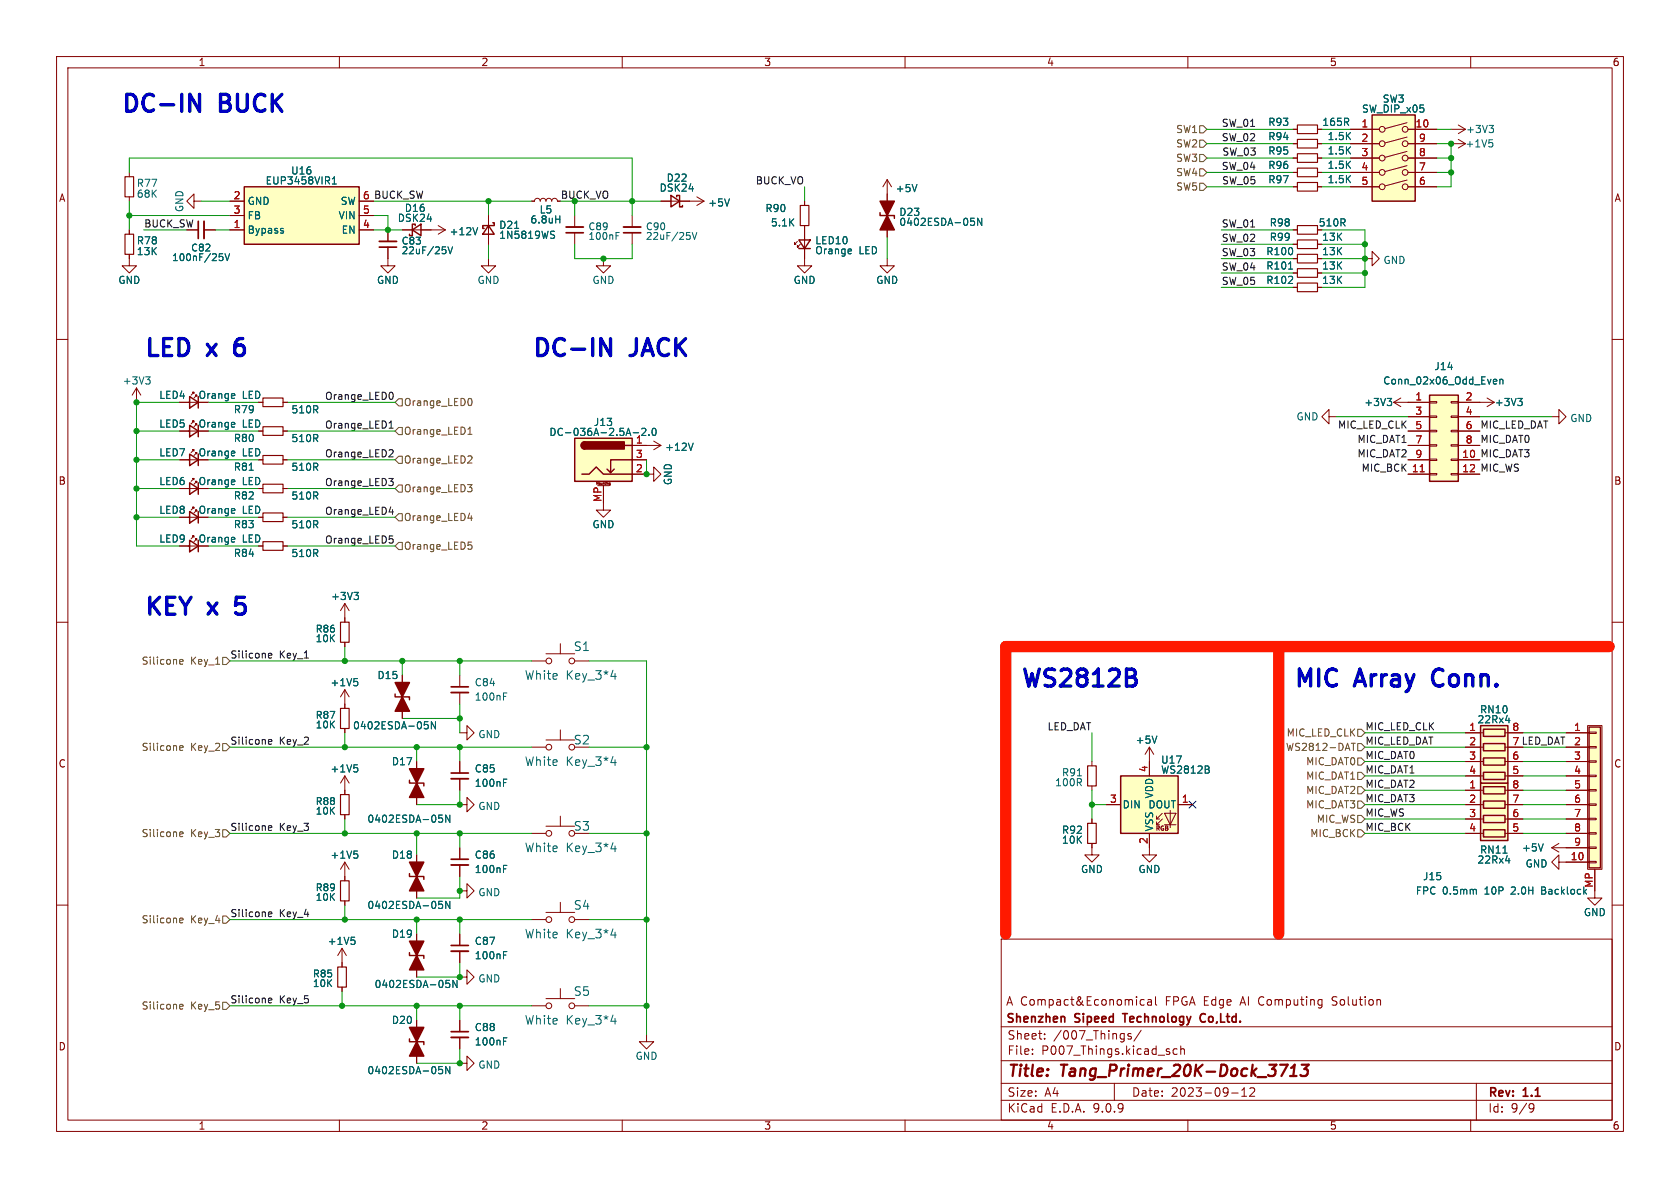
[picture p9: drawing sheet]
<svg xmlns="http://www.w3.org/2000/svg" width="297mm" height="210mm" viewBox="0 0 297 210" stroke-linecap="round" stroke-linejoin="round" font-family="sans-serif">
<g fill="none" stroke="#840000" stroke-width=".18">
<path d="M10 10h277v190h-277zM12 12h273v186h-273zM60 10v2M110 10v2M160 10v2M210 10v2M260 10v2M111.8 38.1v2M116.8 35.6h7.7M123.2 34.8l1.3 .8M124.5 35.6l-1.3 .7M142.2 35.6v.7"/>
<path d="M142.2 39.9v.7M228.6 30.5h.8M228.6 25.4h.8M228.6 33h.8M228.6 27.9h.8M228.6 22.9h.8M232.9 30.5h.8M232.9 25.4h.8M232.9 33h.8M232.9 27.9h.8M232.9 22.9h.8M22.9 40.6v.8"/>
<path d="M22.9 45v.7M33 40.6h2.1M36.1 40.6h2M111.8 41.1v2.1M142.2 45.7v1.3h1.3l-1.3 1.3-1.2-1.3h1.2M10 60h2M31.7 76.2h3.4M31.7 71.1h3.4M34.3 74.7v-.3h-.3h.3l-.5 .5M34.3 69.6v-.3h-.3h.3l-.5 .6M34.3 79.8v-.3h-.3h.3l-.5 .5M34.8 75.2v-.3h-.3h.3l-.5 .5"/>
<path d="M34.8 70.1v-.2h-.3h.3l-.5 .5M50 76.2h.8M50 71.1h.8M114.3 78.7h2.5M115.6 78l1.2 .7M116.8 78.7l-1.2 .8M285 60h2M31.7 96.5h3.4M31.7 91.4h3.4M31.7 86.4h3.4M31.7 81.3h3.4M34.3 89.9v-.2h-.3h.3l-.5 .5"/>
<path d="M34.3 84.8v-.2h-.3h.3l-.5 .5M34.3 95v-.3h-.3h.3l-.5 .6M34.8 90.4v-.2h-.3h.3l-.5 .5M34.8 85.3v-.2h-.3h.3l-.5 .5M34.8 80.3v-.3h-.3h.3l-.5 .5M34.8 95.5v-.2h-.3h.3l-.5 .5M50 96.5h.8M50 91.4h.8M50 86.4h.8M50 81.3h.8M114.3 83.8h1.3v-1.2l1.2 1.2-1.2 1.3v-1.3M10 110h2"/>
<path d="M285 110h2M61 152.4l-.8 1.3M61 152.4l.7 1.3M61 152.4v3.3M61 159.3v.7M73.7 151.1v7.7M81.3 157.5h1.2v-1.3l1.3 1.3-1.3 1.3v-1.3M81.3 149.9v2M81.3 152.9v2M94 147.3h2.5M96.5 146.1h5.1M99.1 144.3v1.8"/>
<path d="M99.1 159.5v1.8M275.6 152.4v-1.3l-1.3 1.3 1.3 1.3v-1.3h1.3M10 160h2M60.5 167.6l-.8 1.3M60.5 167.6l.7 1.3M60.5 167.6v3.3M60.5 174.5v.8M73.7 165.1v7.6M81.3 172.7h1.2v-1.2l1.3 1.2-1.3 1.3v-1.3M94 162.6h2.5M94 177.8h2.5M96.5 161.3h5.1"/>
<path d="M96.5 176.5h5.1M99.1 174.8v1.7M101.6 162.6h2.5M101.6 177.8h2.5M177 166h108v32h-108zM202.3 176.8l-.4-.1-.3 .3v.4l.1 .2h.6M202.9 176.8h.6l.1 .9M203.6 177.1h-.5a.29 .29 0 0 0-.3 .3 .29 .29 0 0 0 .3 .3l.5-.1M204.3 176.2v1.3l.2 .2M233.6 176.7l.1 .1M233.7 176.7v1.2l-.1 .2M233.7 177.6l-.1 .1"/>
<path d="M285 160h2M60 198v2M73.7 180.3v7.7M81.3 188h1.2v-1.3l1.3 1.3-1.3 1.2v-1.2M81.3 180.3v2.1M81.3 183.4v2M110 198v2M114.3 182.9v1.3h1.3l-1.3 1.2-1.3-1.2h1.3M160 198v2M177 194.5h108M177 191.5h108M177 187.5h108"/>
<path d="M177 181.5h108M182.5 186.3v.1M182.5 185.5v.1M184.7 183.6v.1M184.7 182.8v.1M197 191.5v3M200 182.8l-.4-.1-.2 .2 .1 .2 .5 .2v.3h-.6M201.7 182.1l-1.2 2M208.1 185.5l-.4-.1-.3 .3v.4l.1 .2h.6M208.7 185.5l.3-.1 .3 .1 .1 .9M208.7 184.9v1.5M210 198v2"/>
<path d="M217.7 193.2h1.2M219.5 193.8h.9M219.5 192.7l.5-.4v1.5M221.7 192.4v.5l-.8 .9h.9M260 198v2M261 191.5v6.5M270.6 195.1l.5 .1a.99 .99 0 0 1-.4 1.4h-.2M271.2 195.7l-.3 .3h-.3"/>
<circle cx="97" cy="147.3" r=".51"/>
<circle cx="101.1" cy="147.3" r=".51"/>
<circle cx="97" cy="162.6" r=".51"/>
<circle cx="97" cy="177.8" r=".51"/>
<circle cx="101.1" cy="162.6" r=".51"/>
<circle cx="101.1" cy="177.8" r=".51"/>
</g>
<path d="M228.1 190.2h1.1M228.2 188.8l.7-.6-.3 2M230.1 188.2h1.3l-.8 .8h.3l.2 .2 .1 .6-.2 .2-.3 .2h-.5l-.3-.2" fill="none" stroke="#840000" stroke-width=".4"/>
<path d="M35.1 39.1v3.1M110.2 41.1h3.1M79.8 151.9h3M188.2 179.8v.9M198.4 179.2h.9M213 179.3a.74 .74 0 0 0-.9 .5 .74 .74 0 0 0 .6 .9l.3-.1M79.8 182.4h3" fill="none" stroke="#840000" stroke-width=".3"/>
<g fill="none" stroke="#006464" stroke-width=".18">
<path d="M129 35.2l-.5 1.2M38.8 44.9h.6M38.9 45.3h.3l.2 .3-.1 .4-.4 .1M39.8 44.9l.4 1.2 .4-1.2M122 41.7v.5M122.4 41.1l.4 1.2 .4-1.2M41.3 69.6l.2 .3-.6 .1M41.3 74.7l.2 .3-.6 .1M41.3 79.7l.2 .3-.6 .2M41.5 75.4l-.2 .1M41.5 70.4h-.2M122.5 78.3l-.4 1.3"/>
<path d="M41.3 89.9l.2 .3-.6 .1M41.3 84.8l.2 .3-.6 .1M41.3 95l.2 .3-.6 .1M41.5 90.7h-.2M41.5 85.6l-.2 .1M41.5 80.5l-.2 .1M41.5 95.8h-.2M44.1 83.1h.7M62.6 150.4h.6M63 150.9l.3 .3v.3l-.3 .2M77.6 159.3h.6M77.7 159.8h.3l.3 .3-.1 .4-.5 .1"/>
<path d="M79.5 159.3v1.3l-.7-1.3v1.3M89 153.6h.4M89 153h.6M108 150h.9M108.7 149.5v1.1M62.1 165.7h.6M62.5 166.2l.3 .2v.3l-.3 .2M78.9 173.3h.6M79 173.8h.3l.2 .2v.4l-.5 .2M80.8 173.3v1.3l-.7-1.3v1.3M108 165.3h.9M108.7 164.8v1"/>
<path d="M77.6 188.5h.6M77.7 189h.3l.3 .3-.1 .4-.5 .1M79.5 188.5v1.3l-.7-1.3v1.3M89 184.1h.4M89 183.5h.6M108 180.5h.9M108.7 180v1"/>
</g>
<g fill="#840000" stroke="#840000" stroke-width=".25">
<path d="M73.7 168.9l1.2 2.6h-2.5z"/>
<path d="M72.4 166.4h2.5l-1.2 2.5z"/>
<path d="M73.7 184.2l1.2 2.5h-2.5z"/>
<path d="M72.4 181.6h2.5l-1.2 2.6z"/>
<path d="M73.7 154.9l1.2 2.6h-2.5z"/>
<path d="M72.4 152.4h2.5l-1.2 2.5z"/>
</g>
<g fill="none" stroke="#840000" stroke-width=".25">
<path d="M118.6 34.5l1.5 1.1-1.5 1zM119.6 34.8v-.3h.5v2.1h.5v-.3M33.5 75.2l1.6 1-1.6 1zM33.5 70.1l1.6 1-1.6 1zM35.1 70.1v2M35.1 75.2v2M33.5 90.4l1.6 1-1.6 1.1zM33.5 85.3l1.6 1.1-1.6 1zM33.5 80.3l1.6 1-1.6 1zM33.5 95.5l1.6 1-1.6 1zM35.1 80.3v2M35.1 85.3v2.1"/>
<path d="M35.1 90.4v2.1M35.1 95.5v2M72.4 154.4v.5h2.5v.5M72.4 168.4v.5h2.5v.5M72.4 183.6v.6h2.5v.5"/>
</g>
<path d="M36.1 39.1v3.1M110.2 40.1h3.1M79.8 152.9h3M79.8 183.4h3" fill="none" stroke="#840000" stroke-width=".33"/>
<g fill="none" stroke="#840000" stroke-width=".2">
<path d="M141.5 36.3h1.5v3.6h-1.5zM229.4 29.7h3.5v1.5h-3.5zM229.4 24.6h3.5v1.6h-3.5zM229.4 32.3h3.5v1.5h-3.5zM229.4 27.2h3.5v1.5h-3.5zM229.4 22.1h3.5v1.5h-3.5zM22.1 41.4h1.5v3.6h-1.5zM46.5 70.4h3.5v1.5h-3.5zM46.5 75.4h3.5v1.6h-3.5zM46.5 95.8h3.5v1.5h-3.5zM46.5 80.5h3.5v1.5h-3.5zM46.5 90.7h3.5v1.5h-3.5z"/>
<path d="M46.5 85.6h3.5v1.5h-3.5zM60.2 155.7h1.5v3.6h-1.5zM59.7 170.9h1.5v3.6h-1.5z"/>
</g>
<path d="M261.7 138.4h4.9v10.2h-4.9z" fill="#ffffc2"/>
<path d="M261.7 138.4h4.9v10.2h-4.9zM262.3 139.1h3.8v1.2h-3.8zM262.3 141.6h3.8v1.3h-3.8zM262.3 144.1h3.8v1.3h-3.8zM262.3 146.7h3.8v1.3h-3.8z" fill="none" stroke="#840000" stroke-width=".25"/>
<path d="M259.1 139.7h3.2M266.1 139.7h3.1M259.1 142.2h3.2M259.1 144.8h3.2M259.1 147.3h3.2M266.1 142.2h3.1M266.1 144.8h3.1M266.1 147.3h3.1M281.9 157.5v1.3h1.3l-1.3 1.2-1.2-1.2h1.2" fill="none" stroke="#840000" stroke-width=".18"/>
<path d="M265.7 150.8h.7M266.2 152.2h.7" fill="none" stroke="#006464" stroke-width=".18"/>
<path d="M280.9 128.5h2.1v24.9h-2.1z" fill="#ffffc2"/>
<g fill="none" stroke="#840000" stroke-width=".18">
<path d="M276.9 129.5h4M276.9 132.1h4M276.9 134.6h4M276.9 137.2h4M276.9 139.7h4M280.7 128.3h2.5v25.4h-2.5zM280.9 129.4h1.3v.3h-1.3zM280.9 132h1.3v.2h-1.3zM280.9 134.5h1.3v.2h-1.3zM280.9 137h1.3v.3h-1.3zM280.9 139.6h1.3v.2h-1.3zM276.9 142.2h4"/>
<path d="M276.9 144.8h4M276.9 147.3h4M276.9 149.9h4M276.9 152.4h4M280.9 142.1h1.3v.3h-1.3zM280.9 144.7h1.3v.2h-1.3zM280.9 147.2h1.3v.2h-1.3zM280.9 149.7h1.3v.3h-1.3zM280.9 152.3h1.3v.2h-1.3zM281.9 153.7v3.8"/>
</g>
<path d="M280.9 128.5h2.1v24.9h-2.1z" fill="none" stroke="#840000" stroke-width=".25"/>
<path d="M260.8 157.2l.2 .2v.7" fill="none" stroke="#006464" stroke-width=".18"/>
<path d="M242.6 20.3h7.6v15.3h-7.6z" fill="#ffffc2"/>
<g fill="none" stroke="#840000" stroke-width=".18">
<path d="M238.8 22.9h5M238.8 25.4h5M238.8 27.9h5M238.8 30.5h5M238.8 33h5M248.7 21.7l-3.8 1M248.7 24.2l-3.8 1.1M248.7 26.8l-3.8 1M248.7 29.3l-3.8 1M248.7 31.8l-3.8 1.1M248.9 22.9h5.1M248.9 25.4h5.1"/>
<path d="M248.9 27.9h5.1M248.9 30.5h5.1M248.9 33h5.1M274.3 149.9l1.3 .7M274.3 149.9h2.6M275.6 149.1l-1.3 .8"/>
<circle cx="244.3" cy="30.5" r=".51"/>
<circle cx="244.3" cy="33" r=".51"/>
<circle cx="244.3" cy="22.9" r=".51"/>
<circle cx="244.3" cy="25.4" r=".51"/>
<circle cx="244.3" cy="27.9" r=".51"/>
<circle cx="248.4" cy="25.4" r=".51"/>
<circle cx="248.4" cy="33" r=".51"/>
<circle cx="248.4" cy="30.5" r=".51"/>
<circle cx="248.4" cy="22.9" r=".51"/>
<circle cx="248.4" cy="27.9" r=".51"/>
</g>
<path d="M242.6 20.3h7.6v15.3h-7.6z" fill="none" stroke="#840000" stroke-width=".25"/>
<path d="M272.8 149.2l-.4 1.2" fill="none" stroke="#006464" stroke-width=".18"/>
<path d="M261.7 128.3h4.9v10.1h-4.9z" fill="#ffffc2"/>
<path d="M261.7 128.3h4.9v10.1h-4.9zM262.3 128.9h3.8v1.3h-3.8zM262.3 131.4h3.8v1.3h-3.8zM262.3 134h3.8v1.3h-3.8zM262.3 136.5h3.8v1.3h-3.8z" fill="none" stroke="#840000" stroke-width=".25"/>
<path d="M259.1 129.5h3.2M259.1 132.1h3.2M259.1 134.6h3.2M259.1 137.2h3.2M266.1 129.5h3.1M266.1 132.1h3.1M266.1 134.6h3.1M266.1 137.2h3.1" fill="none" stroke="#840000" stroke-width=".18"/>
<path d="M266.2 127.4h.7" fill="none" stroke="#006464" stroke-width=".18"/>
<path d="M198.1 137.2h10.2v10.1h-10.2z" fill="#ffffc2"/>
<path d="M155.6 37.6v.5h2.5v.5M141.2 42.4h2.1l-1.1 1.5zM141.2 43.9h2.1M198.1 137.2h10.2v10.1h-10.2z" fill="none" stroke="#840000" stroke-width=".25"/>
<g fill="none" stroke="#840000" stroke-width=".18">
<path d="M156.8 31.8v10.1M156.8 31.8l-.7 1.2M156.8 31.8l.8 1.2M141 42.7l-.5 .5v-.3v.3h.2M141.5 43.2l-.5 .5v-.3v.3h.2M142.2 40.6v5.1M156.8 45.7v1.3h1.3l-1.3 1.3-1.2-1.3h1.2M228.6 50.8h.8M232.9 50.8h.8M246.4 71.1l1.2 .8M246.4 71.1h2.5M247.6 70.4l-1.2 .7"/>
<path d="M261.6 71.1h2.6M262.9 70.4l1.3 .7M264.2 71.1l-1.3 .8M274.3 73.7h1.3v-1.3l1.3 1.3-1.3 1.2v-1.2M193 134.6v.8M193 138.9v.8M203.2 132.1v5.1M203.2 132.1l-.8 1.3M203.2 132.1l.8 1.3M193 149.1v2h1.3l-1.3 1.3-1.2-1.3h1.2M193 144.8v.7M195.6 142.2h2.5"/>
<path d="M203.2 147.3v3.8h1.3l-1.3 1.3-1.3-1.3h1.3M204.5 144.8h.5M204.5 145.8h.5M205.5 143.8l-1 1v-.5M205.5 144.8l-1 1v-.5M205.9 143.8h2l-1 2zM205.9 145.8h2M206.9 143.3v3M208.3 142.2h2.5"/>
</g>
<g fill="none" stroke="#006464" stroke-width=".18">
<path d="M162.1 32.6l-.4 1.3M171.6 38.6h.6M171.7 39.1h.4l.2 .2-.1 .4-.5 .1M173.6 38.6v1.2l-.8-1.2v1.2M150.4 44l.1 .3-.6 .1M150.5 44.8l-.1 .1M245.2 70.4h.8l-.4 .5M245.8 70.9l.2 .3v.3l-.2 .2M268.3 70.4h.8l-.4 .5M268.9 70.9l.2 .3v.3l-.2 .2M190.5 137.1h.7M204.5 130.1l-.4 1.3"/>
<path d="M213.7 136.1l.1 .1-.1 .4M213.7 135.5v.4"/>
</g>
<path d="M229.4 50h3.5v1.6h-3.5zM192.3 135.4h1.5v3.5h-1.5zM192.3 145.5h1.5v3.6h-1.5z" fill="none" stroke="#840000" stroke-width=".2"/>
<g fill="#840000" stroke="#840000" stroke-width=".25">
<path d="M156.8 38.1l1.3 2.5h-2.5z"/>
<path d="M155.6 35.6h2.5l-1.3 2.5z"/>
</g>
<path d="M252.7 69.9h5.1v15.2h-5.1z" fill="#ffffc2"/>
<path d="M252.7 69.9h5.1v15.2h-5.1zM72.4 137.9v.5h2.5v.5" fill="none" stroke="#840000" stroke-width=".25"/>
<g fill="none" stroke="#840000" stroke-width=".18">
<path d="M256.5 25.4h2.6M256.5 22.9h2.6M257.8 24.6l1.3 .8M257.8 22.1l1.3 .8M259.1 25.4l-1.3 .8M259.1 22.9l-1.3 .7M68.6 40.6v2.1M68.6 43.7v2M106.7 45.7v1.3h1.2l-1.2 1.3-1.3-1.3h1.3M228.6 43.2h.8M228.6 48.3h.8M228.6 40.6h.8"/>
<path d="M228.6 45.7h.8M232.9 43.2h.8M232.9 48.3h.8M232.9 45.7h.8M241.3 45.7h1.3v-1.2l1.2 1.2-1.2 1.3v-1.3M24.1 68.6l-.7 1.3M24.1 68.6l.8 1.3M24.1 68.6v2.5M234.9 73.7v-1.3l-1.2 1.3 1.2 1.2v-1.2h1.3M248.9 71.1h3.8M248.9 73.7h3.8M248.9 76.2h3.8"/>
<path d="M248.9 78.7h3.8M252.7 71h1.3v.2h-1.3zM252.7 73.5h1.3v.3h-1.3zM252.7 76.1h1.3v.2h-1.3zM252.7 78.6h1.3v.3h-1.3zM256.5 71h1.3v.2h-1.3zM256.5 73.5h1.3v.3h-1.3zM256.5 76.1h1.3v.2h-1.3zM256.5 78.6h1.3v.3h-1.3zM257.8 71.1h3.8M257.8 73.7h3.8M257.8 76.2h3.8"/>
<path d="M257.8 78.7h3.8M106.7 88.9v1.3h1.2l-1.2 1.2-1.3-1.2h1.3M248.9 81.3h3.8M248.9 83.8h3.8M252.7 81.2h1.3v.2h-1.3zM252.7 83.7h1.3v.2h-1.3zM256.5 81.2h1.3v.2h-1.3zM256.5 83.7h1.3v.2h-1.3zM257.8 81.3h3.8M257.8 83.8h3.8M61 137.2l-.8 1.2M61 137.2l.7 1.2"/>
<path d="M61 137.2v2.5M73.7 134.6v7.6M81.3 165.1v2M81.3 168.1v2.1"/>
</g>
<path d="M251.1 83.4h.7" fill="none" stroke="#a90000" stroke-width=".18"/>
<g fill="none" stroke="#006464" stroke-width=".18">
<path d="M263.2 22.2h.8l-.4 .5M263.3 24.7h.6M263.7 25.2l.2 .2v.3l-.2 .3M263.8 22.7l.2 .2v.3l-.2 .2M78.8 44.2v.5M79.2 43.6l.4 1.3 .4-1.3M227.8 47.6h.7M25.8 66.6h.7l-.4 .5M26.3 67.1l.2 .2v.3l-.2 .3M264.2 67l.4 .1v.2l-.6 .2M264.6 67.8l-.4 .1M265.2 67.2l.1-.2 .3 .1 .1 .8"/>
<path d="M265.2 67v.9M62.6 135.2h.6M63 135.7l.3 .2v.3l-.3 .3M77.6 144.1h.6M77.7 144.6h.3l.3 .2-.1 .4-.5 .2M79.5 144.1v1.3l-.7-1.3v1.3M89 168.8h.4M89 168.2h.6"/>
</g>
<path d="M67.1 43.7h3M79.8 167.1h3" fill="none" stroke="#840000" stroke-width=".3"/>
<path d="M67.1 42.7h3M79.8 168.1h3" fill="none" stroke="#840000" stroke-width=".33"/>
<path d="M229.4 39.9h3.5v1.5h-3.5zM229.4 42.4h3.5v1.5h-3.5zM229.4 47.5h3.5v1.5h-3.5zM229.4 45h3.5v1.5h-3.5z" fill="none" stroke="#840000" stroke-width=".2"/>
<g fill="#840000" stroke="#840000" stroke-width=".25">
<path d="M73.7 138.4l1.2 2.6h-2.5z"/>
<path d="M72.4 135.9h2.5l-1.2 2.5z"/>
</g>
<path d="M101.6 77.5h10.2v7.6h-10.2z" fill="#ffffc2"/>
<path d="M73.4 39.9v-.3h-.5v2.1h-.5v-.3M86.4 39.9l1 1.5h-2.1zM87.1 39.4h.3v.5h-2.1v.5h.3M72.9 40.6l1.5-1v2.1zM101.6 77.5h10.2v7.6h-10.2zM103.4 78.1a.64 .64 0 0 0-.7 .6 .64 .64 0 0 0 .7 .7M110.5 78.7h1.3M102.9 83.8h1.2l1.3-1.2 1.3 1.2h5.1M108.6 82.9l-.7 .7M111.8 81.3h-3.9v2.3l-.6-.7" fill="none" stroke="#840000" stroke-width=".25"/>
<g fill="#840000" stroke="#840000" stroke-width=".25">
<path d="M102.9 78.3l.5-.2v1.3a.63 .63 0 0 1-.6-.4 .63 .63 0 0 1 .1-.7z"/>
<path d="M103.4 78.1h7v1.3h-7z"/>
</g>
<g fill="none" stroke="#840000" stroke-width=".18">
<path d="M86.4 38.1v5.1M94 35.6h.5l.1-.4 .4-.1 .4 .1 .1 .4 .2-.4 .3-.1 .4 .1 .1 .4 .2-.4 .3-.1 .4 .1 .1 .4 .2-.4 .3-.1 .4 .1 .2 .4h.5M68.6 45.7v1.3h1.2l-1.2 1.3-1.3-1.3h1.3M71.1 40.6h5.1M86.4 45.7v1.3h1.2l-1.2 1.3-1.3-1.3h1.3M111.8 78.7h2.5M105.5 85.6v-.3l.1 .2 .1-.2v.3M105.7 85.9h2M106.7 85.9v3M107 85.3v.3M107.2 85.3h.1M107.7 85.6v-.2h.2v.3"/>
<path d="M107.7 85.7h.1M107.7 85.6h.1M107.7 85.6h.2M107.9 85.7h-.1M111.8 81.3h2.5M111.8 83.8h2.5M61 106.7l-.8 1.3M61 106.7l.7 1.3M61 106.7v2.5M61 139.7v.8M81.3 134.6v2.1M81.3 137.7v2"/>
<path d="M61 144v.8"/>
</g>
<g fill="none" stroke="#006464" stroke-width=".18">
<path d="M98.2 38.8h.8M99 38.1v1.3M91 40.4h.7M97.6 41.5l.3 .1 .1 .3-.2 .2h-.3M97.6 40.9h.4M111.9 76.5h1M113.5 75.8l.4-.1 .3 .4-.8 .9h.8M114.7 76.9v.1M115.4 75.8l.2-.1a.68 .68 0 0 1 .4 .6 .68 .68 0 0 1-.4 .7l-.2-.1-.1-.4zM62.6 104.7h.8l-.5 .5M63.1 105.2l.3 .2v.3l-.3 .3M89 138.3h.4"/>
<path d="M89 137.7h.6"/>
</g>
<path d="M60.2 140.5h1.5v3.5h-1.5z" fill="none" stroke="#840000" stroke-width=".2"/>
<path d="M79.8 136.7h3" fill="none" stroke="#840000" stroke-width=".3"/>
<path d="M79.8 137.7h3" fill="none" stroke="#840000" stroke-width=".33"/>
<path d="M43.2 33h20.3v10.2h-20.3z" fill="#ffffc2"/>
<path d="M43.2 33h20.3v10.2h-20.3zM69.8 122.7v.5h2.6v.5" fill="none" stroke="#840000" stroke-width=".25"/>
<g fill="none" stroke="#840000" stroke-width=".18">
<path d="M22.9 30.5v.7M22.9 34.8v.8M34.3 35.6v-1.3l-1.3 1.3 1.3 1.2v-1.2h1.3M40.6 35.6h2.6M40.6 38.1h2.6M63.5 35.6h2.5M63.5 38.1h2.5M77.5 39.9l1.2 .7M86.4 38.1v1.8M94 35.6h.5M98.6 35.6h.5M101.6 38.1v2"/>
<path d="M116.8 35.6h1.8M120.1 35.6h1.8M142.2 35.6v.7M142.2 39.9v2.5M156.8 34.3v2.5M156.8 39.4v2.5M228.6 22.9h.8M228.6 25.4h.8M228.6 27.9h.8M228.6 30.5h.8M228.6 33h.8M232.9 22.9h.8"/>
<path d="M232.9 25.4h.8M232.9 27.9h.8M232.9 30.5h.8M232.9 33h.8M238.8 22.9h5M238.8 25.4h5M238.8 27.9h5M238.8 30.5h5M238.8 33h5M248.9 22.9h5.1M248.9 25.4h5.1M248.9 27.9h5.1"/>
<path d="M248.9 30.5h5.1M248.9 33h5.1M22.9 45v2h1.2l-1.2 1.3-1.3-1.3h1.3M22.9 40.6v.8M33 40.6h2.1M36.1 40.6h2M40.6 40.6h2.6M63.5 40.6h2.5M68.6 40.6v2.1M68.6 43.7v2M71.1 40.6h1.8M74.4 40.6h4.3"/>
<path d="M78.7 40.6l-1.2 .8M86.4 41.4v1.8M101.6 41.1v2.1M142.2 43.9v1.8M228.6 40.6h.8M228.6 50.8h.8M228.6 43.2h.8M228.6 48.3h.8M228.6 45.7h.8M232.9 50.8h.8M232.9 43.2h.8M232.9 48.3h.8"/>
<path d="M232.9 45.7h.8M31.7 76.2h1.8M31.7 71.1h1.8M50 76.2h.8M50 71.1h.8M111.8 78.7h2.5M248.9 78.7h3.8M248.9 76.2h3.8M248.9 71.1h3.8M248.9 73.7h3.8M257.8 78.7h3.8M257.8 76.2h3.8"/>
<path d="M257.8 71.1h3.8M257.8 73.7h3.8M31.7 81.3h1.8M31.7 86.4h1.8M31.7 91.4h1.8M31.7 96.5h1.8M50 81.3h.8M50 86.4h.8M50 91.4h.8M50 96.5h.8M106.7 85.9v3M111.8 81.3h2.5"/>
<path d="M111.8 83.8h2.5M248.9 81.3h3.8M248.9 83.8h3.8M257.8 81.3h3.8M257.8 83.8h3.8M61 109.2v.8M61 113.5v.8M71.1 119.4v7.6M81.3 119.4v2M94 116.8h2.5M96.5 115.6h5.1M99.1 113.8v1.8"/>
<path d="M101.6 116.8h2.5M61 121.9l-.8 1.3M61 121.9l.7 1.3M61 121.9v3.3M61 128.8v.7M61 139.7v.8M73.7 134.6v2.6M73.7 139.7v2.5M81.3 129.5h1.2v-1.2l1.3 1.2-1.3 1.3v-1.3M81.3 122.4v2.1M81.3 134.6v2.1M81.3 137.7v2"/>
<path d="M94 132.1h2.5M96.5 130.8h5.1M99.1 129v1.8M203.2 134.6v2.6M259.1 132.1h2.5M259.1 139.7h2.5M259.1 129.5h2.5M259.1 134.6h2.5M259.1 137.2h2.5M266.7 132.1h2.5M266.7 139.7h2.5M266.7 129.5h2.5"/>
<path d="M266.7 134.6h2.5M266.7 137.2h2.5M276.9 132.1h4M276.9 139.7h4M276.9 129.5h4M276.9 134.6h4M276.9 137.2h4M61 144v.8M61 154.9v.8M61 159.3v.7M73.7 151.1v2.6M73.7 156.2v2.6"/>
<path d="M81.3 142.2h1.2v-1.2l1.3 1.2-1.3 1.3v-1.3M81.3 149.9v2M81.3 152.9v2M193 144.8v.7M193 149.1v.8M195.6 142.2h2.5M203.2 147.3v2.6M208.3 142.2h2.5M259.1 142.2h2.5M259.1 144.8h2.5M259.1 147.3h2.5M266.7 142.2h2.5"/>
<path d="M266.7 144.8h2.5M266.7 147.3h2.5M276.9 142.2h4M276.9 144.8h4M276.9 147.3h4M276.9 149.9h4M276.9 152.4h4M281.9 153.7v3.8M60.5 170.2v.7M60.5 174.5v.8M73.7 165.1v2.5M73.7 170.2v2.5"/>
<path d="M81.3 165.1v2M81.3 168.1v2.1M73.7 180.3v2.6M73.7 185.4v2.6M81.3 180.3v2.1M81.3 183.4v2"/>
<circle cx="97" cy="116.8" r=".51"/>
<circle cx="101.1" cy="116.8" r=".51"/>
<circle cx="97" cy="132.1" r=".51"/>
<circle cx="101.1" cy="132.1" r=".51"/>
</g>
<g fill="none" stroke="#006464" stroke-width=".18">
<path d="M58.8 32.5h.7M58.8 31.6l.3-.3v1.2M98.2 38.8h.8M99 38.1v1.3M129 35.2l-.5 1.2M162.1 32.6l-.4 1.3M171.6 38.6h.6M171.7 39.1h.4l.2 .2-.1 .4-.5 .1M173.6 38.6v1.2l-.8-1.2v1.2M38.8 44.9h.6M38.9 45.3h.3l.2 .3-.1 .4-.4 .1M39.8 44.9l.4 1.2 .4-1.2"/>
<path d="M50 40.8l.1 .2-.1 .2M50 40.4h.1M78.8 44.2v.5M79.2 43.6l.4 1.3 .4-1.3M84.4 40.2l-.4 1.3M91 40.4h.7M97.6 41.5l.3 .1 .1 .3-.2 .2h-.3M97.6 40.9h.4M108.9 41.7h.4M108.9 41.1h.6M150.4 44l.1 .3-.6 .1M150.5 44.8l-.1 .1"/>
<path d="M227.8 47.6h.7M41.3 74.7l.2 .3-.6 .1M41.3 69.6l.2 .3-.6 .1M41.3 79.7l.2 .3-.6 .2M41.5 75.4l-.2 .1M41.5 70.4h-.2M111.9 76.5h1M113.5 75.8l.4-.1 .3 .4-.8 .9h.8M114.7 76.9v.1M115.4 75.8l.2-.1a.68 .68 0 0 1 .4 .6 .68 .68 0 0 1-.4 .7l-.2-.1-.1-.4zM122.5 78.3l-.4 1.3M245.2 70.4h.8l-.4 .5"/>
<path d="M245.8 70.9l.2 .3v.3l-.2 .2M264.2 67l.4 .1v.2l-.6 .2M264.6 67.8l-.4 .1M265.2 67.2l.1-.2 .3 .1 .1 .8M265.2 67v.9M268.3 70.4h.8l-.4 .5M268.9 70.9l.2 .3v.3l-.2 .2M41.3 84.8l.2 .3-.6 .1M41.3 89.9l.2 .3-.6 .1M41.3 95l.2 .3-.6 .1M41.5 85.6l-.2 .1M41.5 90.7h-.2"/>
<path d="M41.5 80.5l-.2 .1M41.5 95.8h-.2M44.1 83.1h.7M62.6 104.7h.8l-.5 .5M62.6 120h.6M63.1 105.2l.3 .2v.3l-.3 .3M108 119.6h.9M108.7 119.1v1M62.6 135.2h.6M63 120.4l.3 .3v.3l-.3 .2M63 135.7l.3 .2v.3l-.3 .3M75.1 127.6h.6"/>
<path d="M75.2 128.1h.3l.2 .2v.4l-.5 .1M77 127.6v1.2l-.7-1.2v1.2M89 123.1h.4M89 122.5h.6M89 138.3h.4M89 137.7h.6M108 134.8h.9M108.7 134.3v1M204.5 130.1l-.4 1.3M213.7 135.5v.4M213.7 136.1l.1 .1-.1 .4M266.2 127.4h.7"/>
<path d="M62.6 150.4h.6M63 150.9l.3 .3v.3l-.3 .2M77.6 144.1h.6M77.6 159.3h.6M77.7 144.6h.3l.3 .2-.1 .4-.5 .2M77.7 159.8h.3l.3 .3-.1 .4-.5 .1M79.5 144.1v1.3l-.7-1.3v1.3M79.5 159.3v1.3l-.7-1.3v1.3M89 153.6h.4M89 153h.6M260.8 157.2l.2 .2v.7M265.7 150.8h.7"/>
<path d="M266.2 152.2h.7M272.8 149.2l-.4 1.2M62.1 165.7h.6M62.5 166.2l.3 .2v.3l-.3 .2M78.9 173.3h.6M79 173.8h.3l.2 .2v.4l-.5 .2M80.8 173.3v1.3l-.7-1.3v1.3M89 168.8h.4M89 168.2h.6M77.6 188.5h.6M77.7 189h.3l.3 .3-.1 .4-.5 .1M79.5 188.5v1.3l-.7-1.3v1.3"/>
<path d="M89 184.1h.4M89 183.5h.6"/>
</g>
<path d="M100.1 41.1h3M79.8 121.4h3" fill="none" stroke="#840000" stroke-width=".3"/>
<path d="M100.1 40.1h3M79.8 122.4h3" fill="none" stroke="#840000" stroke-width=".33"/>
<path d="M22.1 31.2h1.5v3.6h-1.5zM60.2 110h1.5v3.5h-1.5zM60.2 125.2h1.5v3.6h-1.5z" fill="none" stroke="#840000" stroke-width=".2"/>
<g fill="#840000" stroke="#840000" stroke-width=".25">
<path d="M71.1 123.2l1.3 2.5h-2.6z"/>
<path d="M69.8 120.7h2.6l-1.3 2.5z"/>
</g>
<g fill="none" stroke="#725600" stroke-width=".18">
<path d="M212.1 24.8h.6l.7 .6-.7 .6h-.6zM212.1 27.3h.6l.7 .6-.7 .7h-.6zM212.1 22.2h.6l.7 .7-.7 .6h-.6zM212.1 29.8h.6l.7 .7-.7 .6h-.6zM212.1 32.4h.6l.7 .6-.7 .7h-.6zM70.5 70.5h.6v1.3h-.6l-.7-.7zM70.5 75.6h.6v1.2h-.6l-.7-.6zM82.7 76.8h.7M82.8 75.8l.3-.3v1.3M83.1 70.4a.79 .79 0 0 1 0 1.3M69.8 96.5l.7-.6h.6v1.3h-.6zM70.5 90.8h.6v1.3h-.6l-.7-.7z"/>
<path d="M70.5 85.7h.6v1.3h-.6l-.7-.6zM70.5 80.6h.6v1.3h-.6l-.7-.6zM82.7 85.7h.7l-.4 .5 .4 .1v.4l-.2 .2h-.4M82.7 91.6h.8M82.8 95.8h.6M82.9 80.6l.4 .1 .1 .3-.7 .9h.7M82.9 96.3h.3l.2 .3-.1 .4-.4 .1M83.3 91.2v.8M31.8 117l.6-.1-.1-.3h-.4l-.1 .2v.6h.5M39.4 116.2h.6l.6 .6-.6 .7h-.6zM31.8 132.2l.6-.1-.1-.2-.4-.1-.1 .2v.6h.5M39.4 131.4h.6l.6 .7-.6 .6h-.6z"/>
<path d="M238.9 131.4h.7M239.3 131.4v1.3M240 139.1h.7l.6 .6-.6 .6h-.7zM240 131.4h.7l.6 .7-.6 .6h-.7zM240 136.5h.7l.6 .7-.6 .6h-.7zM240 134h.7l.6 .6-.6 .7h-.7zM240 128.9h.7l.6 .6-.6 .7h-.7zM31.8 147.5l.6-.1-.1-.3h-.4l-.1 .1v.6h.5M39.4 146.7h.6l.6 .6-.6 .7h-.6zM240 144.1h.7l.6 .7-.6 .6h-.7zM240 146.7h.7l.6 .6-.6 .7h-.7zM240 141.6h.7l.6 .6-.6 .7h-.7z"/>
<path d="M31.8 162.7l.6-.1-.1-.2-.4-.1-.1 .2v.6h.5M31.8 178l.6-.2-.1-.2-.4-.1-.1 .2v.6h.5M39.4 177.2h.6l.6 .6-.6 .6h-.6zM39.4 161.9h.6l.6 .7-.6 .6h-.6z"/>
</g>
<g fill="none" stroke="#0f0f0f" stroke-width=".18">
<path d="M68.8 75.7h.7M68.9 74.7l.2-.3v1.3M69 79.5l.4 .1 .1 .3-.8 .9h.8M69.2 69.3a.79 .79 0 0 1 0 1.3M68.7 84.6h.8l-.4 .5 .3 .1 .1 .4-.2 .2h-.4M68.8 90.5h.8M68.8 94.7h.6M69 95.2h.3l.2 .3-.1 .4-.4 .1M69.4 90.1v.8M47.5 115.9l.6-.1-.1-.3h-.4l-.1 .2v.6h.5M47.5 131.1l.6-.1-.1-.2-.4-.1-.1 .2v.6h.5M47.5 146.4l.6-.1-.1-.3h-.4l-.1 .1v.6h.5"/>
<path d="M47.5 176.9l.6-.2-.1-.2-.4-.1-.1 .2v.6h.5M47.5 161.6l.6-.1-.1-.2-.4-.1-.1 .2v.6h.5"/>
</g>
<path d="M226.1 114.3v50.8M284.5 114.3h-106.7v50.8" fill="none" stroke="#ff1900" stroke-width="2"/>
<g fill="none" stroke="#009600" stroke-width=".18">
<path d="M22.9 30.5v-2.6h88.9v10.2M22.9 35.6v5M22.9 38.1h17.7M35.6 35.6h5M66 38.1h2.6v2.5M66 35.6h28M86.4 35.6v2.5M116.8 35.6h-15.2v2.5M142.2 33v2.6M213.4 22.9h15.2M213.4 27.9h15.2M213.4 25.4h15.2"/>
<path d="M213.4 30.5h15.2M213.4 33h15.2M233.7 22.9h5.1M233.7 27.9h5.1M233.7 25.4h5.1M233.7 30.5h5.1M233.7 33h5.1M254 22.9h2.5M254 25.4h2.5v7.6h-2.5M254 27.9h2.5M254 30.5h2.5M25.4 40.6h7.6"/>
<path d="M38.1 40.6h2.5M66 40.6h5.1M86.4 43.2v2.5M101.6 43.2v2.5h10.2v-2.5M156.8 41.9v3.8M215.9 48.3h12.7M215.9 40.6h12.7M215.9 43.2h12.7M215.9 50.8h12.7M215.9 45.7h12.7M233.7 48.3h7.6M233.7 40.6h7.6v10.2h-7.6"/>
<path d="M233.7 43.2h7.6M233.7 45.7h7.6M24.1 76.2h7.6M31.7 71.1h-7.6v25.4h7.6M36.8 76.2h8.9M36.8 71.1h8.9M50.8 76.2h19M50.8 71.1h19M236.2 73.7h12.7M261.6 73.7h12.7M24.1 91.4h7.6M24.1 86.4h7.6"/>
<path d="M24.1 81.3h7.6M36.8 96.5h8.9M36.8 91.4h8.9M36.8 86.4h8.9M36.8 81.3h8.9M50.8 96.5h19M50.8 91.4h19M50.8 86.4h19M50.8 81.3h19M114.3 81.3v2.5M40.6 116.8h53.4M61 114.3v2.5"/>
<path d="M71.1 116.8v2.6M81.3 116.8v2.6M104.1 116.8h10.2v66.1M40.6 132.1h53.4M61 129.5v2.6M71.1 127h10.2M73.7 132.1v2.5M81.3 124.5v5M81.3 132.1v2.5M81.3 139.7v2.5h-7.6M104.1 132.1h10.2M193 129.5v5.1"/>
<path d="M193 139.7v5.1M241.3 132.1h17.8M241.3 137.2h17.8M241.3 134.6h17.8M241.3 129.5h17.8M241.3 139.7h17.8M269.2 132.1h7.7M269.2 137.2h7.7M269.2 134.6h7.7M269.2 129.5h7.7M269.2 139.7h7.7M40.6 147.3h53.4"/>
<path d="M61 144.8v2.5M73.7 147.3v3.8M81.3 147.3v2.6M81.3 154.9v3.9h-7.6M104.1 147.3h10.2M193 142.2h2.6M241.3 147.3h17.8M241.3 142.2h17.8M241.3 144.8h17.8M269.2 147.3h7.7M269.2 142.2h7.7M269.2 144.8h7.7"/>
<path d="M40.6 162.6h53.4M40.6 177.8h53.4M60.5 175.3v2.5M61 160v2.6M73.7 162.6v2.5M73.7 177.8v2.5M81.3 162.6v2.5M81.3 170.2v2.5h-7.6M81.3 177.8v2.5M104.1 162.6h10.2M104.1 177.8h10.2M81.3 185.4v2.6h-7.6"/>
</g>
<path d="M210.2 141.6l1.2 1.2M211.4 141.6l-1.2 1.2" fill="none" stroke="#000084" stroke-width=".18"/>
<path d="M33.6 16.7l1.7 3v-3M106.2 59.9l1.7 3v-3M41.6 60.6l-.1 .5v1.2l.1 .3M41.6 61.3l-.1 .3M41.6 108.3l.2 .1M41.8 105.6l-.2 1.4 .2-.1M200.6 119.8a.81 .81 0 0 1 0 1.3M200.6 118.6l.1 .2-.1 .6M253.5 118.7a2.08 2.08 0 0 0 0 2.1" fill="none" stroke="#0000c2" stroke-width=".6"/>
<path d="M251.1 83.4h.7" fill="none" stroke="#a90000" stroke-width=".18"/>
<g fill="#009600" stroke="#009600" stroke-width=".18">
<circle cx="71.1" cy="116.8" r=".46"/>
<circle cx="81.3" cy="127" r=".46"/>
<circle cx="68.6" cy="40.6" r=".46"/>
<circle cx="73.7" cy="147.3" r=".46"/>
<circle cx="73.7" cy="132.1" r=".46"/>
<circle cx="61" cy="132.1" r=".46"/>
<circle cx="61" cy="147.3" r=".46"/>
<circle cx="61" cy="116.8" r=".46"/>
<circle cx="24.1" cy="81.3" r=".46"/>
<circle cx="24.1" cy="76.2" r=".46"/>
<circle cx="24.1" cy="71.1" r=".46"/>
<circle cx="24.1" cy="86.4" r=".46"/>
<circle cx="24.1" cy="91.4" r=".46"/>
<circle cx="22.9" cy="38.1" r=".46"/>
<circle cx="81.3" cy="162.6" r=".46"/>
<circle cx="60.5" cy="177.8" r=".46"/>
<circle cx="73.7" cy="177.8" r=".46"/>
<circle cx="81.3" cy="188" r=".46"/>
<circle cx="81.3" cy="177.8" r=".46"/>
<circle cx="61" cy="162.6" r=".46"/>
<circle cx="73.7" cy="162.6" r=".46"/>
<circle cx="81.3" cy="157.5" r=".46"/>
<circle cx="81.3" cy="172.7" r=".46"/>
<circle cx="81.3" cy="147.3" r=".46"/>
<circle cx="114.3" cy="162.6" r=".46"/>
<circle cx="114.3" cy="177.8" r=".46"/>
<circle cx="114.3" cy="147.3" r=".46"/>
<circle cx="114.3" cy="132.1" r=".46"/>
<circle cx="114.3" cy="83.8" r=".46"/>
<circle cx="106.7" cy="45.7" r=".46"/>
<circle cx="86.4" cy="35.6" r=".46"/>
<circle cx="111.8" cy="35.6" r=".46"/>
<circle cx="81.3" cy="116.8" r=".46"/>
<circle cx="81.3" cy="132.1" r=".46"/>
<circle cx="81.3" cy="142.2" r=".46"/>
<circle cx="241.3" cy="43.2" r=".46"/>
<circle cx="256.5" cy="30.5" r=".46"/>
<circle cx="241.3" cy="45.7" r=".46"/>
<circle cx="241.3" cy="48.3" r=".46"/>
<circle cx="256.5" cy="27.9" r=".46"/>
<circle cx="256.5" cy="25.4" r=".46"/>
<circle cx="193" cy="142.2" r=".46"/>
</g>
<g font-size="4.2" fill="#0000c2">
<text x="20.9" y="20.1">DC-IN</text>
<text x="38.7" y="20.1">BUCK</text>
<text x="25.4" y="63.3">LED</text>
<text x="37" y="63.3">x</text>
<text x="42.9" y="63.3">6</text>
<text x="94" y="63.3">DC-IN</text>
<text x="111.7" y="63.3">JACK</text>
<text x="25.4" y="109">KEY</text>
<text x="37.2" y="109">x</text>
<text x="43.1" y="109">5</text>
<text x="180.3" y="121.7">WS2812B</text>
<text x="228.6" y="121.7">MIC</text>
<text x="239.9" y="121.7">Array</text>
<text x="254.7" y="121.7">Conn.</text>
</g>
<g font-size="2.8" fill="#840000">
<text x="178" y="190.9">Title:</text>
<text x="187.7" y="190.9">Tang_Primer_20K-Dock_3713</text>
</g>
<g font-size="2.1" fill="#006464">
<text x="101.3" y="115.3">S1</text>
<text x="92.7" y="120.4">White</text>
<text x="100" y="120.4">Key_3*4</text>
<text x="101.3" y="131.8">S2</text>
<text x="92.7" y="135.6">White</text>
<text x="100" y="135.6">Key_3*4</text>
<text x="101.3" y="147">S3</text>
<text x="92.7" y="150.9">White</text>
<text x="100" y="150.9">Key_3*4</text>
<text x="101.3" y="161">S4</text>
<text x="92.7" y="166.1">White</text>
<text x="100" y="166.1">Key_3*4</text>
<text x="101.3" y="176.3">S5</text>
<text x="92.7" y="181.3">White</text>
<text x="100" y="181.3">Key_3*4</text>
</g>
<g font-size="2.1" fill="#840000">
<text x="177.8" y="178">A Compact&amp;Economical</text>
<text x="206.1" y="178">FPGA Edge</text>
<text x="219.6" y="178">AI Computing</text>
<text x="236.1" y="178">Solution</text>
<text x="177.8" y="181.2">Shenzhen</text>
<text x="178" y="184">Sheet:</text>
<text x="186.2" y="184">/007_Things/</text>
<text x="190.1" y="181.2">Sipeed</text>
<text x="199.3" y="181.2">Technology</text>
<text x="213.5" y="181.2">Co,Ltd.</text>
<text x="178" y="186.7">File:</text>
<text x="184.1" y="186.7">P007_Things.kicad_sch</text>
<text x="178" y="196.9">KiCad</text>
<text x="178" y="194.1">Size:</text>
<text x="184.7" y="194.1">A4</text>
<text x="185.7" y="196.9">E.D.A.</text>
<text x="193.3" y="196.9">9.0.9</text>
<text x="200" y="194.1">Date:</text>
<text x="207" y="194.1">2023-09-12</text>
<text x="263" y="194.3">Rev:</text>
<text x="263" y="196.9">Id:</text>
<text x="267.1" y="196.9">9/9</text>
<text x="269.4" y="194.3">1.1</text>
</g>
<g font-size="1.8" fill="#840000">
<text x="35" y="11.9">1</text>
<text x="85" y="11.9">2</text>
<text x="135" y="11.9">3</text>
<text x="185" y="11.9">4</text>
<text x="235" y="11.9">5</text>
<text x="285" y="11.9">6</text>
<text x="10.3" y="35.9">A</text>
<text x="285.3" y="35.9">A</text>
<text x="233" y="40.2">510R</text>
<text x="35" y="70.7">Orange</text>
<text x="42.8" y="70.7">LED</text>
<text x="35" y="75.8">Orange</text>
<text x="42.8" y="75.8">LED</text>
<text x="35" y="80.9">Orange</text>
<text x="42.8" y="80.9">LED</text>
<text x="10.3" y="85.9">B</text>
<text x="35" y="86">Orange</text>
<text x="42.8" y="86">LED</text>
<text x="285.3" y="85.9">B</text>
<text x="35" y="91">Orange</text>
<text x="42.8" y="91">LED</text>
<text x="35" y="96.1">Orange</text>
<text x="42.8" y="96.1">LED</text>
<text x="10.3" y="135.9">C</text>
<text x="285.3" y="135.9">C</text>
<text x="10.3" y="185.9">D</text>
<text x="285.3" y="185.9">D</text>
<text x="35" y="199.9">1</text>
<text x="85" y="199.9">2</text>
<text x="135" y="199.9">3</text>
<text x="185" y="199.9">4</text>
<text x="235" y="199.9">5</text>
<text x="285" y="199.9">6</text>
</g>
<g font-size="1.8" fill="#725600">
<text x="207.8" y="23.7">SW1</text>
<text x="207.8" y="26.3">SW2</text>
<text x="207.8" y="28.8">SW3</text>
<text x="207.8" y="31.3">SW4</text>
<text x="207.8" y="33.9">SW5</text>
<text x="71.3" y="72">Orange_LED0</text>
<text x="71.3" y="77.1">Orange_LED1</text>
<text x="71.3" y="82.1">Orange_LED2</text>
<text x="71.3" y="87.2">Orange_LED3</text>
<text x="71.3" y="92.3">Orange_LED4</text>
<text x="71.3" y="97.4">Orange_LED5</text>
<text x="24.9" y="117.7">Silicone</text>
<text x="33.7" y="117.7">Key_1</text>
<text x="227.4" y="130.4">MIC_LED_CLK</text>
<text x="24.9" y="132.9">Silicone</text>
<text x="33.7" y="132.9">Key_2</text>
<text x="227.2" y="132.9">WS2812-DAT</text>
<text x="230.8" y="135.5">MIC_DAT0</text>
<text x="230.8" y="140.6">MIC_DAT2</text>
<text x="230.8" y="138">MIC_DAT1</text>
<text x="230.8" y="143.1">MIC_DAT3</text>
<text x="24.9" y="148.2">Silicone</text>
<text x="33.7" y="148.2">Key_3</text>
<text x="231.5" y="148.2">MIC_BCK</text>
<text x="232.7" y="145.6">MIC_WS</text>
<text x="24.9" y="163.4">Silicone</text>
<text x="33.7" y="163.4">Key_4</text>
<text x="24.9" y="178.7">Silicone</text>
<text x="33.7" y="178.7">Key_5</text>
</g>
<g font-size="1.8" fill="#0f0f0f">
<text x="215.9" y="22.5">SW_01</text>
<text x="215.9" y="25.1">SW_02</text>
<text x="216" y="27.6">SW_03</text>
<text x="64.1" y="35.3">6 BUCK_SW</text>
<text x="133.5" y="32.7">BUCK_VO</text>
<text x="215.9" y="30.1">SW_04</text>
<text x="216" y="32.7">SW_05</text>
<text x="25.4" y="40.3">BUCK_SW</text>
<text x="215.9" y="40.3">SW_01</text>
<text x="215.9" y="47.9">SW_04</text>
<text x="215.9" y="45.4">SW_03</text>
<text x="215.9" y="42.8">SW_02</text>
<text x="215.9" y="50.5">SW_05</text>
<text x="57.4" y="70.8">Orange_LED0</text>
<text x="57.4" y="75.9">Orange_LED1</text>
<text x="236.4" y="75.9">MIC_LED_CLK</text>
<text x="261.6" y="75.9">MIC_LED_DAT</text>
<text x="57.4" y="80.9">Orange_LED2</text>
<text x="239.9" y="78.4">MIC_DAT1</text>
<text x="239.9" y="80.9">MIC_DAT2</text>
<text x="240.6" y="83.5">MIC_BCK 11</text>
<text x="261.6" y="78.4">MIC_DAT0</text>
<text x="261.6" y="80.9">MIC_DAT3</text>
<text x="261.6" y="83.5">MIC_WS</text>
<text x="57.4" y="86">Orange_LED3</text>
<text x="57.4" y="91.1">Orange_LED4</text>
<text x="57.4" y="96.2">Orange_LED5</text>
<text x="40.6" y="116.5">Silicone</text>
<text x="49.4" y="116.5">Key_1</text>
<text x="40.6" y="131.7">Silicone</text>
<text x="49.4" y="131.7">Key_2</text>
<text x="185.1" y="129.2">LED_DAT</text>
<text x="241.3" y="131.7">MIC_LED_DAT</text>
<text x="241.3" y="129.2">MIC_LED_CLK</text>
<text x="267.3" y="131.8">7 LED_DAT</text>
<text x="241.3" y="136.8">MIC_DAT1</text>
<text x="241.3" y="134.3">MIC_DAT0</text>
<text x="241.3" y="139.4">MIC_DAT2</text>
<text x="241.3" y="141.9">MIC_DAT3</text>
<text x="40.6" y="147">Silicone</text>
<text x="49.4" y="147">Key_3</text>
<text x="241.3" y="144.4">MIC_WS</text>
<text x="241.3" y="147">MIC_BCK</text>
<text x="40.6" y="162.2">Silicone</text>
<text x="49.4" y="162.2">Key_4</text>
<text x="40.6" y="177.5">Silicone</text>
<text x="49.4" y="177.5">Key_5</text>
</g>
<g font-size="1.8" fill="#006464">
<text x="224.1" y="22.5">R93</text>
<text x="233.7" y="22.5">165R</text>
<text x="240.7" y="20.1">SW_DIP_x05</text>
<text x="244.3" y="18.4">SW3</text>
<text x="259.1" y="23.7">+3V3</text>
<text x="224.1" y="25">R94</text>
<text x="224.1" y="27.5">R95</text>
<text x="234.6" y="25">1.5K</text>
<text x="234.6" y="27.5">1.5K</text>
<text x="259" y="26.3">+1V5</text>
<text x="24.1" y="33.2">R77</text>
<text x="24.1" y="35.2">68K</text>
<text x="46.9" y="32.8">EUP3458VIR1</text>
<text x="51.4" y="31.1">U16</text>
<text x="116.5" y="34.1">DSK24</text>
<text x="117.8" y="32.3">D22</text>
<text x="158.3" y="34.2">+5V</text>
<text x="224.1" y="30.1">R96</text>
<text x="224.1" y="32.6">R97</text>
<text x="234.6" y="30.1">1.5K</text>
<text x="234.6" y="32.6">1.5K</text>
<text x="32.6" y="37.6" transform="rotate(-90 32.6 37.6)">GND</text>
<text x="43.7" y="36.4">GND</text>
<text x="43.7" y="39">FB</text>
<text x="43.7" y="41.5">Bypass</text>
<text x="59.8" y="39">VIN</text>
<text x="60.1" y="36.4">SW</text>
<text x="60.3" y="41.5">EN</text>
<text x="70.2" y="39.4">DSK24</text>
<text x="71.5" y="37.7">D16</text>
<text x="79.4" y="41.8">+12V</text>
<text x="88.1" y="40.7">D21</text>
<text x="93.7" y="39.7">6.8uH</text>
<text x="95.3" y="37.9">L5</text>
<text x="125.1" y="36.7">+5V</text>
<text x="135.2" y="37.7">R90</text>
<text x="136.2" y="40.2">5.1K</text>
<text x="158.9" y="38.4">D23</text>
<text x="158.9" y="40.1">0402ESDA-05N</text>
<text x="224.4" y="40.2">R98</text>
<text x="24.1" y="43.4">R78</text>
<text x="24.1" y="45.3">13K</text>
<text x="88.1" y="42.4">1N5819WS</text>
<text x="144" y="43.4">LED10</text>
<text x="144" y="45.1">Orange</text>
<text x="151.9" y="45.1">LED</text>
<text x="223.8" y="47.9">R101</text>
<text x="223.8" y="45.3">R100</text>
<text x="224.4" y="42.8">R99</text>
<text x="233.6" y="42.8">13K</text>
<text x="233.6" y="47.9">13K</text>
<text x="233.6" y="45.3">13K</text>
<text x="244.5" y="46.9">GND</text>
<text x="20.8" y="50.4">GND</text>
<text x="66.5" y="50.4">GND</text>
<text x="84.3" y="50.4">GND</text>
<text x="104.6" y="50.4">GND</text>
<text x="140.2" y="50.4">GND</text>
<text x="154.8" y="50.4">GND</text>
<text x="223.8" y="50.4">R102</text>
<text x="233.6" y="50.4">13K</text>
<text x="253.5" y="65.6">J14</text>
<text x="21.6" y="68.2">+3V3</text>
<text x="28.1" y="70.7">LED4</text>
<text x="241.1" y="72">+3V3</text>
<text x="244.4" y="68.2">Conn_02x06_Odd_Even</text>
<text x="264.2" y="72">+3V3</text>
<text x="28.1" y="75.8">LED5</text>
<text x="41.2" y="73.3">R79</text>
<text x="51.4" y="73.3">510R</text>
<text x="97" y="77.3">DC-036A-2.5A-2.0</text>
<text x="104.9" y="75.5">J13</text>
<text x="229.1" y="74.5">GND</text>
<text x="277.5" y="74.8">GND</text>
<text x="28.1" y="80.9">LED7</text>
<text x="41.2" y="83.4">R81</text>
<text x="41.2" y="78.3">R80</text>
<text x="51.4" y="83.4">510R</text>
<text x="51.4" y="78.4">510R</text>
<text x="117.5" y="79.9">+12V</text>
<text x="28.1" y="86">LED6</text>
<text x="41.2" y="88.5">R82</text>
<text x="51.4" y="88.5">510R</text>
<text x="119" y="85.9" transform="rotate(-90 119 85.9)">GND</text>
<text x="28.1" y="91">LED8</text>
<text x="41.2" y="93.6">R83</text>
<text x="51.4" y="93.6">510R</text>
<text x="104.6" y="93.6">GND</text>
<text x="28.1" y="96.1">LED9</text>
<text x="41.2" y="98.7">R84</text>
<text x="51.4" y="98.7">510R</text>
<text x="58.4" y="106.3">+3V3</text>
<text x="58.3" y="121.5">+1V5</text>
<text x="66.6" y="120.2">D15</text>
<text x="83.8" y="124.1">100nF</text>
<text x="83.8" y="121.5">C84</text>
<text x="62.3" y="129.1">0402ESDA-05N</text>
<text x="84.5" y="130.7">GND</text>
<text x="200.7" y="131.7">+5V</text>
<text x="261.1" y="128.1">22Rx4</text>
<text x="261.5" y="126.3">RN10</text>
<text x="58.3" y="136.8">+1V5</text>
<text x="69.2" y="135.5">D17</text>
<text x="83.8" y="136.8">C85</text>
<text x="187.6" y="137.4">R91</text>
<text x="205.2" y="135.2">U17</text>
<text x="205.2" y="137">WS2812B</text>
<text x="83.8" y="139.3">100nF</text>
<text x="84.5" y="143.4">GND</text>
<text x="186.4" y="139.2">100R</text>
<text x="198.4" y="143.1">DIN</text>
<text x="202.9" y="143.1">DOUT</text>
<text x="204.1" y="141.2" transform="rotate(-90 204.1 141.2)">VDD</text>
<text x="64.8" y="145.6">0402ESDA-05N</text>
<text x="187.6" y="147.6">R92</text>
<text x="187.6" y="149.4">10K</text>
<text x="204.1" y="147.1" transform="rotate(-90 204.1 147.1)">VSS</text>
<text x="58.3" y="152">+1V5</text>
<text x="69.2" y="152">D18</text>
<text x="83.8" y="154.5">100nF</text>
<text x="83.8" y="152">C86</text>
<text x="191" y="154.5">GND</text>
<text x="201.2" y="154.5">GND</text>
<text x="251.5" y="155.8">J15</text>
<text x="261.1" y="152.9">22Rx4</text>
<text x="261.5" y="151.1">RN11</text>
<text x="269" y="150.7">+5V</text>
<text x="269.6" y="153.6">GND</text>
<text x="64.8" y="160.9">0402ESDA-05N</text>
<text x="84.5" y="158.6">GND</text>
<text x="250.2" y="158.3">FPC</text>
<text x="255" y="158.3">0.5mm</text>
<text x="262.6" y="158.3">10P</text>
<text x="267.4" y="158.3">2.0H</text>
<text x="273" y="158.3">Backlock</text>
<text x="57.8" y="167.2">+1V5</text>
<text x="69.2" y="166">D19</text>
<text x="83.8" y="167.2">C87</text>
<text x="279.9" y="162.2">GND</text>
<text x="83.8" y="169.8">100nF</text>
<text x="84.5" y="173.9">GND</text>
<text x="66.1" y="174.9">0402ESDA-05N</text>
<text x="69.2" y="181.2">D20</text>
<text x="83.8" y="185">100nF</text>
<text x="83.8" y="182.5">C88</text>
<text x="64.8" y="190.1">0402ESDA-05N</text>
<text x="84.5" y="189.1">GND</text>
<text x="112.3" y="187.6">GND</text>
</g>
<g font-size="1.8" fill="#a90000">
<text x="240.6" y="22.6">1</text>
<text x="250.1" y="22.6">10</text>
<text x="240.6" y="25.1">2</text>
<text x="240.6" y="27.7">3</text>
<text x="250.8" y="25.1">9</text>
<text x="250.8" y="27.7">8</text>
<text x="41.2" y="35.3">2</text>
<text x="64.1" y="35.3">6</text>
<text x="240.6" y="30.2">4</text>
<text x="240.6" y="32.8">5</text>
<text x="250.8" y="30.2">7</text>
<text x="250.8" y="32.8">6</text>
<text x="41.2" y="37.8">3</text>
<text x="41.2" y="40.4">1</text>
<text x="64.1" y="37.8">5</text>
<text x="64.1" y="40.4">4</text>
<text x="250.1" y="70.9">1</text>
<text x="259" y="70.9">2</text>
<text x="250.1" y="73.4">3</text>
<text x="250.1" y="75.9">5</text>
<text x="259" y="73.4">4</text>
<text x="259" y="75.9">6</text>
<text x="112.3" y="78.5">1</text>
<text x="112.3" y="81">3</text>
<text x="112.3" y="83.6">2</text>
<text x="249.5" y="83.6">11</text>
<text x="250.1" y="78.5">7</text>
<text x="250.1" y="81">9</text>
<text x="258.4" y="81">10</text>
<text x="258.4" y="83.6">12</text>
<text x="259" y="78.5">8</text>
<text x="106.4" y="88.8" transform="rotate(-90 106.4 88.8)">MP</text>
<text x="259.6" y="129.3">1</text>
<text x="259.6" y="131.8">2</text>
<text x="267.3" y="129.3">8</text>
<text x="267.3" y="131.8">7</text>
<text x="278.2" y="129.3">1</text>
<text x="278.2" y="131.8">2</text>
<text x="202.9" y="136.6" transform="rotate(-90 202.9 136.6)">4</text>
<text x="259.6" y="134.4">3</text>
<text x="259.6" y="136.9">4</text>
<text x="267.3" y="134.4">6</text>
<text x="267.3" y="136.9">5</text>
<text x="278.2" y="134.4">3</text>
<text x="278.2" y="136.9">4</text>
<text x="196.1" y="142">3</text>
<text x="208.8" y="142">1</text>
<text x="259.6" y="139.4">1</text>
<text x="259.6" y="142">2</text>
<text x="267.3" y="139.4">8</text>
<text x="267.3" y="142">7</text>
<text x="278.2" y="139.4">5</text>
<text x="278.2" y="142">6</text>
<text x="202.9" y="149.3" transform="rotate(-90 202.9 149.3)">2</text>
<text x="259.6" y="144.5">3</text>
<text x="259.6" y="147.1">4</text>
<text x="267.3" y="144.5">6</text>
<text x="267.3" y="147.1">5</text>
<text x="278.2" y="144.5">7</text>
<text x="278.2" y="147.1">8</text>
<text x="278.2" y="149.6">9</text>
<text x="277.6" y="152.1">10</text>
<text x="281.7" y="157" transform="rotate(-90 281.7 157)">MP</text>
</g>
<text font-size="1.8" fill="#009600" x="99.1" y="35.2">BUCK_VO</text>
<g font-size="1.7" fill="#006464">
<text x="103.9" y="40.9">C89</text>
<text x="114.1" y="40.9">C90</text>
<text x="30.3" y="46.4">100nF/25V</text>
<text x="33.7" y="44.7">C82</text>
<text x="70.9" y="43.4">C83</text>
<text x="70.9" y="45.1">22uF/25V</text>
<text x="103.9" y="42.6">100nF</text>
<text x="114.1" y="42.6">22uF/25V</text>
<text x="55.7" y="112">R86</text>
<text x="55.7" y="113.7">10K</text>
<text x="55.7" y="127.3">R87</text>
<text x="55.7" y="129">10K</text>
<text x="55.7" y="142.5">R88</text>
<text x="55.7" y="144.2">10K</text>
<text x="55.7" y="157.7">R89</text>
<text x="55.7" y="159.4">10K</text>
<text x="55.2" y="173">R85</text>
<text x="55.2" y="174.7">10K</text>
</g>
<text font-size="1.1" fill="#840000" x="204.2" y="147">RGB</text>
<text font-size=".5" fill="#840000" x="105.2" y="85.9">Mounting</text>
</svg>
